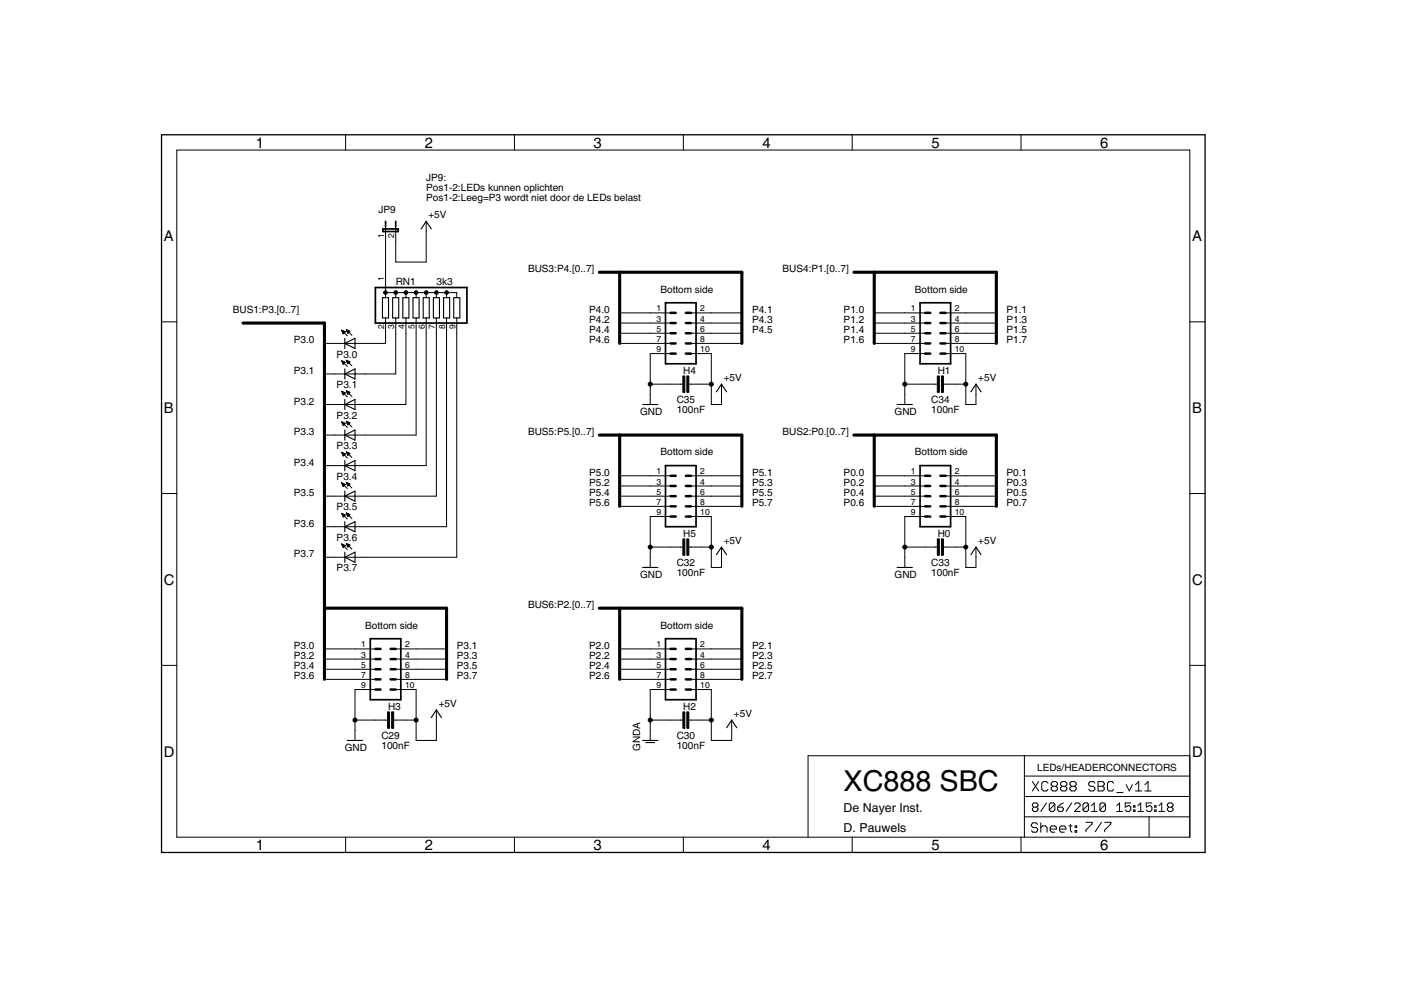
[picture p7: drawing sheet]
<svg xmlns="http://www.w3.org/2000/svg" width="297mm" height="210mm" viewBox="0 0 297 210" stroke-linecap="round" stroke-linejoin="round" font-family="sans-serif">
<g fill="#000" stroke="#000" stroke-width=".21">
<path d="M37.5 31.8v145.7zM73.3 28.6v3.2zM109.1 28.6v3.2zM144.9 28.6v3.2zM180.7 28.6v3.2zM216.5 28.6v3.2zM37.5 31.8h214.8zM81.7 57.7v2.2zM81.7 49.1v2.1zM81.7 48v1.1zM81.7 51.2v6.5zM83.9 49.1v2.1z"/>
<path d="M83.9 48v1.1zM83.9 51.2v4.4zM90.4 46.9v2.2zM90.4 49.1v6.5zM83.9 55.6h6.5zM34.2 68.2h3.3zM68.8 72.8h2.2zM68.8 79.3h2.2zM71 72.8h2.1zM71 79.3h2.1zM72.5 70l.7 .3zM72.5 76.5l.7 .3z"/>
<path d="M72.5 70.1h.2zM72.5 76.6h.1zM72.5 70.2h.4zM72.5 76.7h.4zM72.6 70.3h.6zM72.6 76.8h.5zM72.6 70.4h.5zM72.6 76.9h.6zM72.7 70.5h.3zM72.7 77h.4zM72.7 70.6h.2zM72.7 77.1h.3z"/>
<path d="M72.5 70l.3 .8zM72.5 76.5l.3 .7zM73.2 70.3l-.4 .5zM72.8 77.2l.4-.4zM73.4 69.9l.8 .3zM73.4 76.4l.8 .3zM73.5 70h.2zM73.5 76.5h.1zM73.5 70.1h.4zM73.5 76.6h.4zM73.6 70.2h.5zM73.6 76.7h.5z"/>
<path d="M73.6 70.3h.5zM73.6 76.8h.5zM72.5 70l1.1 1.2zM73.6 70.4h.4zM72.5 76.5l1.1 1.2zM73.6 76.9h.4zM73.7 70.5h.2zM73.7 77h.2zM73.4 69.9l.3 .8zM73.4 76.4l.3 .7zM73.7 70.7l.5-.5zM73.7 77.1l.5-.4z"/>
<path d="M73.4 69.9l1.2 1.2zM73.4 76.4l1.2 1.2zM73.1 72.8h2.2zM73.1 79.3h2.2zM75.3 72.8h2.1zM75.3 79.3h2.1zM77.4 72.8h4.3zM77.4 79.3h6.5zM81.7 68.5v2.2zM81.7 67.4v1.1zM81.7 62v1.1zM81.7 62h2.2z"/>
<path d="M81.7 59.9v2.1zM81.7 70.7v2.1zM83.9 68.5v2.2zM83.9 62v1.1zM83.9 62h2.2zM83.9 67.4v1.1zM83.9 70.7v8.6zM86.1 68.5v2.2zM86.1 62v1.1zM86.1 62h2.1zM86.1 67.4v1.1zM88.2 68.5v2.2z"/>
<path d="M88.2 62v1.1zM88.2 62h2.2zM88.2 67.4v1.1zM90.4 68.5v2.2zM90.4 62v1.1zM90.4 67.4v1.1zM90.4 62h2.1zM92.5 68.5v2.2zM92.5 67.4v1.1zM92.5 62v1.1zM92.5 62h2.2zM92.5 70.7v34.5z"/>
<path d="M94.7 68.5v2.2zM94.7 62v1.1zM94.7 62h2.1zM94.7 67.4v1.1zM96.8 68.5v2.2zM96.8 62v1.1zM96.8 67.4v1.1zM96.8 70.7v47.5zM131.4 66.3h6.5zM131.4 68.5h6.5zM131.4 70.7h6.5zM131.4 72.8h6.5z"/>
<path d="M137.9 66.3h4.3zM137.9 68.5h4.3zM137.9 70.7h4.3zM137.9 72.8h4.3zM137.9 75h4.3zM137.9 75v6.4zM146.5 66.3h4.3zM146.5 68.5h4.3zM146.5 70.7h4.3zM146.5 72.8h4.3zM146.5 75h4.3zM150.8 75v6.4z"/>
<path d="M150.8 66.3h6.5zM150.8 68.5h6.5zM150.8 70.7h6.5zM150.8 72.8h6.5zM185.4 66.3h6.4zM185.4 68.5h6.4zM185.4 70.7h6.4zM185.4 72.8h6.4zM191.8 66.3h4.4zM191.8 68.5h4.4zM191.8 70.7h4.4zM191.8 72.8h4.4z"/>
<path d="M191.8 75h4.4zM191.8 75v6.4zM200.5 66.3h4.3zM200.5 68.5h4.3zM200.5 70.7h4.3zM200.5 72.8h4.3zM200.5 75h4.3zM204.8 75v6.4zM204.8 66.3h6.4zM204.8 68.5h6.4zM204.8 70.7h6.4zM204.8 72.8h6.4z"/>
<path d="M252.3 68.2h3.2zM68.8 85.8h2.2zM68.8 92.2h2.2zM68.8 98.7h2.2zM71 85.8h2.1zM71 92.2h2.1zM71 98.7h2.1zM72.5 83l.7 .3zM72.5 89.5l.7 .3zM72.5 95.9l.7 .3zM72.5 83h.1zM72.5 83.1h.3z"/>
<path d="M72.5 89.6h.3zM72.5 96h.2zM72.6 83.2h.5zM72.6 89.7h.4zM72.6 96.1h.4zM72.6 83.3h.6zM72.6 89.8h.6zM72.6 96.2h.6zM72.6 83.4h.5zM72.6 89.9h.5zM72.6 96.3h.5zM72.7 96.4h.3z"/>
<path d="M72.7 83.5h.3zM72.7 90h.3zM72.7 96.5h.2zM72.7 83.6h.2zM72.7 90.1h.2zM72.5 83l.3 .7zM72.5 89.5l.3 .7zM72.5 95.9l.3 .8zM72.8 83.7l.4-.4zM72.8 90.2l.4-.4zM72.8 96.7l.4-.5zM73.4 82.9l.8 .3z"/>
<path d="M73.4 89.3l.8 .4zM73.4 95.8l.8 .3zM73.4 82.9h.2zM73.5 83h.3zM73.5 89.5h.3zM73.5 95.9h.2zM73.5 83.1h.6zM73.5 89.6h.5zM73.5 96h.5zM73.6 83.2h.5zM73.6 89.7h.5zM73.6 96.1h.6z"/>
<path d="M73.6 83.3h.4zM73.6 89.8h.5zM73.6 96.2h.5zM72.5 83l1.1 1.2zM72.5 89.5l1.1 1.1zM72.5 95.9l1.1 1.2zM73.7 83.4h.2zM73.7 89.9h.3zM73.7 96.3h.3zM73.7 83.5h.2zM73.7 90h.2zM73.7 96.4h.2z"/>
<path d="M73.4 82.9l.3 .7zM73.4 89.3l.3 .8zM73.4 95.8l.3 .8zM73.7 83.6l.5-.4zM73.7 90.1l.5-.4zM73.7 96.6l.5-.5zM73.4 82.9l1.2 1.2zM73.4 89.3l1.2 1.2zM73.4 95.8l1.2 1.2zM73.1 85.8h2.2zM73.1 92.2h2.2zM73.1 98.7h2.2z"/>
<path d="M75.3 85.8h2.1zM75.3 92.2h2.1zM75.3 98.7h2.1zM77.4 85.8h8.7zM77.4 92.2h10.8zM77.4 98.7h13zM86.1 70.7v15.1zM88.2 70.7v21.5zM90.4 70.7v28zM137.9 83.6v2.2zM137.9 81.4v2.2zM142.2 81.4h2.1z"/>
<path d="M137.9 81.4h4.3zM144.3 81.4h.5zM146.1 81.4h.4zM146.5 81.4h2.2zM148.7 81.4h2.1zM150.8 81.4v4.4zM150.8 85.8h2.2zM153 81.4v2.2zM153 83.6v2.2zM191.8 83.6v2.2zM191.8 81.4v2.2zM191.8 81.4h4.4z"/>
<path d="M196.2 81.4h2.1zM198.3 81.4h.4zM200 81.4h.5zM200.5 81.4h2.1zM202.6 81.4h2.2zM204.8 81.4v4.4zM204.8 85.8h2.1zM206.9 81.4v2.2zM206.9 83.6v2.2zM34.2 104.6h3.3zM68.8 105.2h2.2zM68.8 111.7h2.2z"/>
<path d="M68.8 118.2h2.2zM71 105.2h2.1zM71 111.7h2.1zM71 118.2h2.1zM72.5 102.4l.7 .3zM72.5 108.9l.7 .3zM72.5 115.3l.7 .4zM72.5 115.4h.1zM72.5 102.5h.2zM72.5 108.9h.1zM72.5 115.5h.3zM72.5 102.6h.4z"/>
<path d="M72.5 109.1h.4zM72.6 115.6h.5zM72.6 102.7h.6zM72.6 109.2h.5zM72.6 115.7h.6zM72.6 102.8h.5zM72.6 109.2h.6zM72.6 115.8h.5zM72.7 102.9h.3zM72.7 109.3h.4zM72.7 115.9h.3zM72.7 103h.2z"/>
<path d="M72.7 109.4h.3zM72.7 116h.2zM72.5 102.4l.3 .7zM72.5 108.9l.3 .7zM72.5 115.3l.3 .8zM72.8 103.1l.4-.4zM72.8 109.6l.4-.4zM72.8 116.1l.4-.4zM73.4 102.3l.8 .3zM73.4 108.8l.8 .3zM73.4 115.2l.8 .3zM73.4 115.3h.2z"/>
<path d="M73.5 102.4h.2zM73.5 108.9h.1zM73.5 115.4h.3zM73.5 102.5h.4zM73.5 108.9h.4zM73.5 115.5h.6zM73.6 102.6h.5zM73.6 109.1h.5zM73.6 115.6h.5zM73.6 102.7h.5zM73.6 109.2h.5zM73.6 115.7h.4z"/>
<path d="M72.5 102.4l1.1 1.2zM73.6 102.8h.4zM72.5 108.9l1.1 1.1zM73.6 109.2h.4zM72.5 115.3l1.1 1.2zM73.7 115.8h.2zM73.7 102.9h.2zM73.7 109.3h.2zM73.7 115.9h.2zM73.4 102.3l.3 .7zM73.4 108.8l.3 .7zM73.4 115.2l.3 .8z"/>
<path d="M73.7 103l.5-.4zM73.7 109.5l.5-.4zM74.2 115.5l-.5 .5zM73.4 102.3l1.2 1.2zM73.4 108.8l1.2 1.1zM73.4 115.2l1.2 1.2zM73.1 105.2h2.2zM73.1 111.7h2.2zM73.1 118.2h2.2zM75.3 105.2h2.1zM75.3 111.7h2.1zM75.3 118.2h2.1z"/>
<path d="M77.4 105.2h15.1zM77.4 111.7h17.3zM94.7 70.7v41zM77.4 118.2h19.4zM131.4 100.9h6.5zM131.4 103h6.5zM131.4 105.2h6.5zM131.4 107.4h6.5zM137.9 100.9h4.3zM137.9 103h4.3zM137.9 105.2h4.3zM137.9 107.4h4.3z"/>
<path d="M137.9 109.5h4.3zM137.9 118.2v2.1zM137.9 109.5v6.5zM137.9 116v2.2zM137.9 116h4.3zM142.2 116h2.1zM144.3 116h.5zM146.1 116h.4zM146.5 116h2.2zM148.7 116h2.1zM146.5 100.9h4.3zM146.5 103h4.3z"/>
<path d="M146.5 105.2h4.3zM146.5 107.4h4.3zM146.5 109.5h4.3zM150.8 109.5v6.5zM150.8 116v4.3zM153 116v2.2zM150.8 100.9h6.5zM150.8 103h6.5zM150.8 105.2h6.5zM150.8 107.4h6.5zM185.4 100.9h6.4zM185.4 103h6.4z"/>
<path d="M185.4 105.2h6.4zM185.4 107.4h6.4zM191.8 100.9h4.4zM191.8 103h4.4zM191.8 105.2h4.4zM191.8 107.4h4.4zM191.8 109.5h4.4zM191.8 118.2v2.1zM191.8 109.5v6.5zM191.8 116v2.2zM191.8 116h4.4zM196.2 116h2.1z"/>
<path d="M198.3 116h.4zM200 116h.5zM200.5 116h2.1zM202.6 116h2.2zM200.5 100.9h4.3zM200.5 103h4.3zM200.5 105.2h4.3zM200.5 107.4h4.3zM200.5 109.5h4.3zM204.8 109.5v6.5zM204.8 116v4.3zM206.9 116v2.2z"/>
<path d="M204.8 100.9h6.4zM204.8 103h6.4zM204.8 105.2h6.4zM204.8 107.4h6.4zM252.3 104.6h3.2zM68.8 137.6h6.5zM68.8 139.7h6.5zM75.3 137.6h4.3zM75.3 139.7h4.3zM83.9 137.6h4.3zM83.9 139.7h4.3zM88.2 137.6h6.5z"/>
<path d="M88.2 139.7h6.5zM131.4 137.6h6.5zM131.4 139.7h6.5zM137.9 137.6h4.3zM137.9 139.7h4.3zM146.5 137.6h4.3zM146.5 139.7h4.3zM150.8 120.3h2.2zM153 118.2v2.1zM150.8 137.6h6.5zM150.8 139.7h6.5zM204.8 120.3h2.1z"/>
<path d="M206.9 118.2v2.1zM34.2 141.1h3.3zM68.8 141.9h6.5zM68.8 144h6.5zM75.3 141.9h4.3zM75.3 144h4.3zM75.3 146.2h4.3zM75.3 154.8v2.2zM75.3 146.2v6.5zM75.3 152.7v2.1zM79.6 152.7h2.1zM75.3 152.7h4.3z"/>
<path d="M81.7 152.7h.5zM83.5 152.7h.4zM83.9 152.7h2.2zM86.1 152.7h2.1zM83.9 141.9h4.3zM83.9 144h4.3zM83.9 146.2h4.3zM88.2 146.2v6.5zM88.2 152.7v4.3zM88.2 157h4.3zM92.5 150.5v2.2zM92.5 152.7v4.3z"/>
<path d="M88.2 141.9h6.5zM88.2 144h6.5zM131.4 141.9h6.5zM131.4 144h6.5zM137.9 141.9h4.3zM137.9 144h4.3zM137.9 146.2h4.3zM137.9 154.8v2.2zM137.9 146.2v6.5zM137.9 152.7v2.1zM142.2 152.7h2.1zM137.9 152.7h4.3z"/>
<path d="M144.3 152.7h.5zM146.1 152.7h.4zM146.5 152.7h2.2zM148.7 152.7h2.1zM146.5 141.9h4.3zM146.5 144h4.3zM146.5 146.2h4.3zM150.8 146.2v6.5zM150.8 152.7v4.3zM150.8 157h4.3zM155.1 152.7v2.1zM155.1 154.8v2.2z"/>
<path d="M150.8 141.9h6.5zM150.8 144h6.5zM252.3 141.1h3.2zM37.5 177.5h214.8zM171.3 160.2v17.3zM171.3 160.2h45.9zM217.2 160.2h35.1zM217.2 173.2v4.3zM217.2 168.9v4.3zM217.2 168.9h35.1zM217.2 164.5v4.4zM217.2 164.5h35.1z"/>
<path d="M217.2 160.2v4.3zM218.7 174.8v.3zM218.7 175.1l.3 .4zM218.9 165.7l1.3 2zM218.9 170.5l.3-.3zM218.9 171.4v.3zM218.9 171.4l.3-.3zM218.9 170.5v.3zM219 174.5l-.3 .3zM219 175.5h.7zM218.7 176.1l.3 .3zM219.2 170.2h.6z"/>
<path d="M218.9 171.7l.3 .3zM218.9 170.8l.3 .3zM219.2 171.1h.6zM219 174.5h.7zM219.7 175.5l.3 .3zM219 176.4h.7zM219.8 170.2l.3 .3zM219.8 171.1l.3 .3zM219.2 172h.6zM219.7 174.5l.3 .3zM220 175.8v.3zM219.7 176.4l.3-.3z"/>
<path d="M220.1 170.5v.3zM220.1 170.8l-.3 .3zM220.1 171.4v.3zM220.1 171.7l-.3 .3zM220.2 165.7l-1.3 2zM221.9 170.2l-1.2 1.8zM220.7 174.5v1.9zM220.7 175.5l.3-.4zM220.9 166.1v1.3zM220.9 167.4l.3 .3zM221 175.1h.7zM221.2 165.7l-.3 .4z"/>
<path d="M221.2 167.7h.7zM221.7 175.1l.3 .4zM221.2 165.7h.7zM221.9 167.7l.3-.3zM222 175.5v.9zM221.9 165.7l.3 .4zM222.5 170.5v1.2zM222.5 170.5l.3-.3zM222.5 171.7l1.1-1.2zM222.7 175.5v.6zM222.7 175.5l.3-.4zM222.8 170.2h.6z"/>
<path d="M222.5 171.7l.3 .3zM222.9 166.1l.3-.4zM222.9 167v.4zM222.9 167l.3-.3zM222.9 166.1v.3zM222.7 176.1l.3 .3zM223 175.1h.6zM223.2 165.7h.7zM222.9 167.4l.3 .3zM222.9 166.4l.3 .3zM223.2 166.7h.7zM223.4 170.2l.2 .3z"/>
<path d="M222.8 172h.6zM223.6 170.5v1.2zM223.6 171.7l-.2 .3zM223 176.4h.6zM223.6 175.1l.4 .4zM223.9 165.7l.3 .4zM223.9 166.7l.3 .3zM223.2 167.7h.7zM224 175.5v.3zM222.7 175.8h1.3zM224.2 166.1v.3zM224.2 166.4l-.3 .3z"/>
<path d="M224.2 167v.4zM224.2 167.4l-.3 .3zM224.2 171.1v.6zM224.2 171.7l.4 .3zM224.6 172h.5zM224.6 175.5v.6zM224.6 175.5l.4-.4zM224.9 166.1l.3-.4zM224.9 167v.4zM224.9 167l.3-.3zM224.9 166.1v.3zM224.2 171.1l.7-.6z"/>
<path d="M224.6 176.1l.4 .3zM225 175.1h.6zM225.4 171.7l-.3 .3zM224.2 171.1h.9zM225.2 165.7h.6zM224.9 167.4l.3 .3zM224.9 166.4l.3 .3zM225.2 166.7h.6zM224.9 170.5l.5-.3zM225.4 171.4v.3zM225.1 171.1l.3 .3zM225 176.4h.6z"/>
<path d="M225.6 175.1l.4 .4zM225.8 165.7l.4 .4zM225.8 166.7l.4 .3zM225.2 167.7h.6zM226 175.5v.3zM224.6 175.8h1.4zM227.2 170.2l-1.2 1.8zM226.2 166.1v.3zM226.2 166.4l-.4 .3zM226.2 167v.4zM226.2 167.4l-.4 .3zM226.6 175.1h.7z"/>
<path d="M226.8 166.1l.4-.4zM226.8 167v.4zM226.8 167l.4-.3zM226.8 166.1v.3zM226.9 174.8v1.3zM226.9 176.1l.4 .3zM227.2 165.7h.6zM226.8 167.4l.4 .3zM226.8 166.4l.4 .3zM227.2 166.7h.6zM227.8 172l1.2-1.2zM227.8 165.7l.4 .4z"/>
<path d="M227.8 166.7l.4 .3zM227.2 167.7h.6zM227.9 175.1h.4zM227.9 175.1v.4zM227.9 176.1h.4zM227.9 176.1v.3zM227.8 170.5l.3-.3zM228.2 166.1v.3zM228.2 166.4l-.4 .3zM228.2 167v.4zM228.2 167.4l-.4 .3zM228.3 175.1v.4z"/>
<path d="M227.9 175.5h.4zM228.3 176.1v.3zM227.9 176.4h.4zM228.1 170.2h.6zM227.8 172h1.2zM229 170.5v.3zM228.7 170.2l.3 .3zM229.6 170.5v1.2zM229.6 170.5l.3-.3zM229.6 171.7l1.2-1.2zM229.9 170.2h.6zM229.6 171.7l.3 .3z"/>
<path d="M230.2 174.3h1.3zM230.2 176v.3zM230.5 170.2l.3 .3zM229.9 172h.6zM230.8 170.5v1.2zM230.8 171.7l-.3 .3zM230.8 166.1v.3zM230.8 166.4l.3 .3zM231.1 165.7l-.3 .4zM231.1 166.7h.7zM230.8 167.4l.3 .3zM231.4 170.8l.6-.6z"/>
<path d="M231.4 172h1.2zM231.5 174.3v.4zM231.5 174.7l-1.3 1.3zM231.1 165.7h.7zM231.8 166.7l.3 .3zM231.1 167.7h.7zM232 170.2v1.8zM231.8 165.7l.3 .4zM232.1 167v.4zM232.1 167.4l-.3 .3zM233.5 174.3l-1.3 2zM232.8 165.7v2z"/>
<path d="M232.8 165.7h1zM232.8 166.7h1zM233.2 170.5v1.2zM233.5 170.2l-.3 .3zM233.2 171.7l1.2-1.2zM233.5 170.2h.6zM233.2 171.7l.3 .3zM233.8 165.7l.3 .4zM233.8 166.7l.3 .3zM232.8 167.7h1zM234.1 170.2l.3 .3zM233.5 172h.6z"/>
<path d="M234.1 166.1v.3zM234.1 166.4l-.3 .3zM234.1 167v.4zM234.1 167.4l-.3 .3zM234.2 174.3h1.3zM234.2 176v.3zM234.4 170.5v1.2zM234.4 171.7l-.3 .3zM234.8 166.1v1.3zM234.8 167.4l.3 .3zM235.1 165.7l-.3 .4zM235.1 167.7h.7z"/>
<path d="M235.5 174.3v.4zM235.5 174.7l-1.3 1.3zM235.1 165.7h.7zM236.1 167.4l-.3 .3zM235.8 165.7l.3 .4zM236.8 170.8l.6-.6zM236.8 172h1.2zM236.8 168h1.3zM237.4 170.2v1.8zM238.6 170.2v.9zM238.6 171.1l.6-.3zM238.8 166.4l.6 1.3z"/>
<path d="M238.6 171.7l.3 .3zM239.2 170.8h.3zM240.1 166.4l-.7 1.3zM239.5 170.8l.3 .3zM238.9 172h.6zM238.6 170.2h1.2zM239.8 171.1v.6zM239.8 171.7l-.3 .3zM240.3 170.8h.3zM240.3 170.8v.3zM240.3 171.7h.3zM240.3 171.7v.3z"/>
<path d="M240.6 170.8v.3zM240.3 171.1h.3zM240.6 171.7v.3zM240.3 172h.3zM240.7 166.4l.7-.7zM240.7 167.7h1.4zM241.2 170.8l.7-.6zM241.2 172h1.2zM241.4 165.7v2zM241.9 170.2v1.8zM242.7 166.4l.7-.7zM242.7 167.7h1.4z"/>
<path d="M243 170.2v.9zM243 171.1l.6-.3zM243 171.7l.3 .3zM243.4 165.7v2zM243.6 173.2v4.3zM243.6 173.2h8.7zM217.2 173.2h26.4zM243.6 170.8h.3zM243.9 170.8l.3 .3zM243.3 172h.6zM243 170.2h1.2zM244.2 171.1v.6z"/>
<path d="M244.2 171.7l-.3 .3zM244.8 170.8h.3zM244.8 170.8v.3zM244.8 171.7h.3zM244.8 171.7v.3zM245.1 170.8v.3zM244.8 171.1h.3zM245.1 171.7v.3zM244.8 172h.3zM245.7 170.8l.6-.6zM245.7 172h1.2zM246.3 170.2v1.8z"/>
<path d="M247.5 170.5l.3-.3zM247.5 171.4v.3zM247.5 171.4l.3-.3zM247.5 170.5v.3zM247.8 170.2h.6zM247.5 171.7l.3 .3zM247.5 170.8l.3 .3zM247.8 171.1h.6zM248.4 170.2l.3 .3zM248.4 171.1l.3 .3zM247.8 172h.6zM248.7 170.5v.3z"/>
<path d="M248.4 171.1l.3-.3zM248.7 171.4v.3zM248.7 171.7l-.3 .3zM252.3 173.2v4.3zM252.3 168.9v4.3zM252.3 164.5v4.4zM252.3 160.2v4.3zM252.3 31.8v145.7zM73.3 177.5v3.2zM109.1 177.5v3.2zM144.9 177.5v3.2zM180.7 177.5v3.2z"/>
<path d="M216.5 177.5v3.2z"/>
<path d="M81.4 61.8l.4-.2 .2 .1v.6a.4 .4 0 0 1-.4 .1 .4 .4 0 0 1-.3-.4h.5h-.5z" fill-rule="evenodd"/>
<path d="M83.6 61.8l.3-.2 .3 .1v.6a.4 .4 0 0 1-.5 .1 .4 .4 0 0 1-.2-.4h.4h-.4z" fill-rule="evenodd"/>
<path d="M85.7 61.8l.4-.2 .2 .1v.6a.4 .4 0 0 1-.4 .1 .4 .4 0 0 1-.2-.4l.4 .1-.4-.1z" fill-rule="evenodd"/>
<path d="M87.9 61.8l.4-.2 .2 .1v.6a.4 .4 0 0 1-.4 .1 .4 .4 0 0 1-.3-.4l.4 .1-.4-.1z" fill-rule="evenodd"/>
<path d="M90 61.8l.4-.2 .2 .1v.6a.4 .4 0 0 1-.4 .1 .4 .4 0 0 1-.2-.4l.4 .1-.4-.1z" fill-rule="evenodd"/>
<path d="M92.2 61.8l.4-.2 .2 .1v.6a.4 .4 0 0 1-.4 .1 .4 .4 0 0 1-.3-.4l.5 .1-.5-.1z" fill-rule="evenodd"/>
<path d="M94.4 61.8l.1-.1a.38 .38 0 0 1 .5 .1 .38 .38 0 0 1-.1 .5 .38 .38 0 0 1-.4 .1 .38 .38 0 0 1-.2-.4l.4 .1-.4-.1z" fill-rule="evenodd"/>
<circle cx="137.9" cy="81.4" r=".42"/>
<circle cx="150.8" cy="81.4" r=".42"/>
<circle cx="191.8" cy="81.4" r=".42"/>
<circle cx="204.8" cy="81.4" r=".42"/>
<circle cx="137.9" cy="116" r=".42"/>
<circle cx="150.8" cy="116" r=".42"/>
<circle cx="191.8" cy="116" r=".42"/>
<circle cx="204.8" cy="116" r=".42"/>
<circle cx="75.3" cy="152.7" r=".42"/>
<circle cx="88.2" cy="152.7" r=".42"/>
<circle cx="137.9" cy="152.7" r=".42"/>
<circle cx="150.8" cy="152.7" r=".42"/>
</g>
<path d="M34.2 28.6v152.1zM34.2 28.6h221.3zM34.2 180.7h221.3zM255.5 28.6v152.1z" fill="#000" stroke="#000" stroke-width=".28"/>
<g fill="#000" stroke="#000" stroke-width=".23">
<path d="M90.4 46.9l-1.1 1.6zM90.4 46.9l1 1.6zM73.1 72.8l2.2-1.1zM73.1 72.8v1.1zM73.1 71.7v1.1zM73.1 79.3l2.2-1.1zM73.1 78.2v1.1zM73.1 72.8l2.2 1.1zM75.3 72.8v1.1zM75.3 71.7v1.1zM75.3 78.2v1.1zM81.1 63.1v4.3z"/>
<path d="M81.1 67.4h.6zM81.7 67.4h.7zM81.1 63.1h.6zM82.4 63.1v4.3zM81.7 63.1h.7zM83.2 67.4h.7zM83.2 63.1v4.3zM83.9 67.4h.6zM83.2 63.1h.7zM83.9 63.1h.6zM84.5 63.1v4.3zM85.4 63.1v4.3z"/>
<path d="M85.4 67.4h.7zM85.4 63.1h.7zM86.1 67.4h.6zM86.7 63.1v4.3zM86.1 63.1h.6zM87.6 63.1v4.3zM87.6 67.4h.6zM87.6 63.1h.6zM88.2 67.4h.7zM88.9 63.1v4.3zM88.2 63.1h.7zM89.7 63.1v4.3z"/>
<path d="M89.7 67.4h.7zM89.7 63.1h.7zM90.4 67.4h.6zM91 63.1v4.3zM90.4 63.1h.6zM91.9 63.1v4.3zM91.9 67.4h.6zM92.5 67.4h.7zM91.9 63.1h.6zM93.2 63.1v4.3zM92.5 63.1h.7zM94 67.4h.7z"/>
<path d="M94 63.1v4.3zM94.7 67.4h.6zM94 63.1h.7zM94.7 63.1h.6zM95.3 63.1v4.3zM96.2 63.1v4.3zM96.2 67.4h.6zM96.2 63.1h.6zM96.8 67.4h.7zM97.5 63.1v4.3zM96.8 63.1h.7zM73.1 79.3v1.1z"/>
<path d="M73.1 85.8l2.2-1.1zM73.1 85.8v1zM73.1 84.7v1.1zM73.1 92.2l2.2-1zM73.1 92.2v1.1zM73.1 91.2v1zM73.1 98.7l2.2-1.1zM73.1 98.7v1.1zM73.1 97.6v1.1zM73.1 79.3l2.2 1.1zM75.3 79.3v1.1zM73.1 85.8l2.2 1z"/>
<path d="M75.3 85.8v1zM75.3 84.7v1.1zM73.1 92.2l2.2 1.1zM75.3 92.2v1.1zM75.3 91.2v1zM73.1 98.7l2.2 1.1zM75.3 98.7v1.1zM75.3 97.6v1.1zM136.2 85.8h3.3zM153 81.4l-1.1 1.7zM153 81.4l1.1 1.7zM190.2 85.8h3.2z"/>
<path d="M206.9 81.4l-1.1 1.7zM206.9 81.4l1.1 1.7zM73.1 105.2l2.2-1.1zM73.1 105.2v1.1zM73.1 104.1v1.1zM73.1 111.7l2.2-1.1zM73.1 111.7v1.1zM73.1 110.6v1.1zM73.1 118.2l2.2-1.1zM73.1 118.2v1zM73.1 117.1v1.1zM73.1 105.2l2.2 1.1z"/>
<path d="M75.3 105.2v1.1zM75.3 104.1v1.1zM73.1 111.7l2.2 1.1zM75.3 111.7v1.1zM75.3 110.6v1.1zM73.1 118.2l2.2 1zM75.3 118.2v1zM75.3 117.1v1.1zM153 116l-1.1 1.6zM153 116l1.1 1.6zM206.9 116l-1.1 1.6zM206.9 116l1.1 1.6z"/>
<path d="M136.2 120.3h3.3zM190.2 120.3h3.2zM73.6 157h3.3zM92.5 150.5l-1.1 1.6zM92.5 150.5l1.1 1.6zM136.2 157h3.3zM136.9 157.4h1.9zM155.1 152.7l-1 1.6zM155.1 152.7l1.1 1.6z"/>
</g>
<g fill="#000" stroke="#000" stroke-width=".36">
<path d="M81.2 49.1h3.2zM81.2 48.5v.6zM81.7 46.9v1.1zM83.9 46.9v1.1zM84.4 48.5v.6zM81.2 48.5h3.2zM79.6 61v7.5zM79.6 61h19.4zM79.6 68.5h19.4zM99 61v7.5zM141.1 64.2h6.5zM141.1 64.2v12.9z"/>
<path d="M147.6 64.2v12.9zM141.1 77.1h6.5zM195.1 64.2h6.4zM195.1 64.2v12.9zM201.5 64.2v12.9zM195.1 77.1h6.4zM141.1 98.7h6.5zM141.1 98.7v13zM195.1 98.7h6.4zM195.1 98.7v13zM147.6 98.7v13zM141.1 111.7h6.5z"/>
<path d="M201.5 98.7v13zM195.1 111.7h6.4zM78.5 135.4h6.5zM78.5 135.4v13zM141.1 135.4h6.5zM141.1 135.4v13zM85 135.4v13zM78.5 148.4h6.5zM147.6 135.4v13zM141.1 148.4h6.5z"/>
</g>
<g fill="#000" stroke="#000" stroke-width=".53">
<path d="M142.2 75h1.1zM142.2 72.8h1.1zM142.2 70.7h1.1zM142.2 68.5h1.1zM142.2 66.3h1.1zM145.4 75h1.1zM145.4 72.8h1.1zM145.4 70.7h1.1zM145.4 68.5h1.1zM145.4 66.3h1.1zM196.2 75h1zM196.2 72.8h1z"/>
<path d="M196.2 70.7h1zM196.2 68.5h1zM196.2 66.3h1zM199.4 75h1.1zM199.4 72.8h1.1zM199.4 70.7h1.1zM199.4 68.5h1.1zM199.4 66.3h1.1zM142.2 109.5h1.1zM142.2 107.4h1.1zM142.2 105.2h1.1zM142.2 103h1.1z"/>
<path d="M142.2 100.9h1.1zM145.4 109.5h1.1zM145.4 107.4h1.1zM145.4 105.2h1.1zM145.4 103h1.1zM145.4 100.9h1.1zM196.2 109.5h1zM196.2 107.4h1zM196.2 105.2h1zM196.2 103h1zM196.2 100.9h1zM199.4 109.5h1.1z"/>
<path d="M199.4 107.4h1.1zM199.4 105.2h1.1zM199.4 103h1.1zM199.4 100.9h1.1zM79.6 139.7h1.1zM79.6 137.6h1.1zM82.8 139.7h1.1zM82.8 137.6h1.1zM142.2 139.7h1.1zM142.2 137.6h1.1zM145.4 139.7h1.1zM145.4 137.6h1.1z"/>
<path d="M79.6 146.2h1.1zM79.6 144h1.1zM79.6 141.9h1.1zM82.8 146.2h1.1zM82.8 144h1.1zM82.8 141.9h1.1zM142.2 146.2h1.1zM142.2 144h1.1zM142.2 141.9h1.1zM145.4 146.2h1.1zM145.4 144h1.1zM145.4 141.9h1.1z"/>
</g>
<path d="M144.8 79.7h.4v3.5h-.4zM145.6 79.7h.4v3.5h-.4zM198.7 79.7h.5v3.5h-.5zM199.6 79.7h.4v3.5h-.4zM144.8 114.3h.4v3.4h-.4zM145.6 114.3h.4v3.4h-.4zM198.7 114.3h.5v3.4h-.5zM199.6 114.3h.4v3.4h-.4zM82.2 150.9h.4v3.5h-.4zM83 150.9h.5v3.5h-.5zM144.8 150.9h.4v3.5h-.4zM145.6 150.9h.4v3.5h-.4z" fill="#000" stroke="#000" stroke-width=".21"/>
<g fill="#000" stroke="#000" stroke-width=".66">
<path d="M127.1 57.7h4.3zM131.4 57.7h25.9zM131.4 57.7v15.1zM157.3 57.7v15.1zM181 57.7h4.4zM185.4 57.7h25.8zM185.4 57.7v15.1zM211.2 57.7v15.1zM51.5 68.5h17.3zM127.1 92.2h4.3zM131.4 92.2h25.9zM131.4 92.2v15.2z"/>
<path d="M157.3 92.2v15.2zM181 92.2h4.4zM185.4 92.2h25.8zM185.4 92.2v15.2zM211.2 92.2v15.2zM68.8 68.5v60.4zM68.8 128.9h25.9zM94.7 128.9v15.1zM127.1 128.9h4.3zM131.4 128.9h25.9zM131.4 128.9v15.1zM157.3 128.9v15.1z"/>
<path d="M68.8 128.9v15.1z"/>
</g>
<text font-size="7" x="178.9" y="167.8">XC888 SBC</text>
<g font-size="3.6">
<text x="54.3" y="31.3">1</text>
<text x="90.1" y="31.3">2</text>
<text x="125.9" y="31.3">3</text>
<text x="161.7" y="31.3">4</text>
<text x="197.5" y="31.3">5</text>
<text x="233.3" y="31.3">6</text>
<text x="34.8" y="51.1">A</text>
<text x="252.8" y="51.1">A</text>
<text x="34.8" y="87.6">B</text>
<text x="252.8" y="87.6">B</text>
<text x="34.8" y="124">C</text>
<text x="252.8" y="124">C</text>
<text x="34.8" y="160.4">D</text>
<text x="252.8" y="160.4">D</text>
<text x="54.3" y="180.2">1</text>
<text x="90.1" y="180.2">2</text>
<text x="125.9" y="180.2">3</text>
<text x="161.7" y="180.2">4</text>
<text x="197.5" y="180.2">5</text>
<text x="233.3" y="180.2">6</text>
</g>
<g font-size="3">
<text x="178.9" y="172.1">De Nayer Inst.</text>
<text x="178.9" y="176.4">D. Pauwels</text>
</g>
<g font-size="2.5">
<text x="90.4" y="38.3">JP9:</text>
<text x="90.4" y="40.4">Pos1-2:LEDs kunnen oplichten</text>
<text x="80.2" y="45.2">JP9</text>
<text x="90.4" y="42.6">Pos1-2:Leeg=P3 wordt niet door de LEDs belast</text>
<text x="90.9" y="46.3">+5V</text>
<text x="112" y="57.7">BUS3:P4.[0..7]</text>
<text x="165.9" y="57.7">BUS4:P1.[0..7]</text>
<text x="83.9" y="60.4">RN1</text>
<text x="92.5" y="60.4">3k3</text>
<text x="140" y="62">Bottom side</text>
<text x="194" y="62">Bottom side</text>
<text x="49.4" y="66.3">BUS1:P3.[0..7]</text>
<text x="124.9" y="66.3">P4.0</text>
<text x="124.9" y="68.5">P4.2</text>
<text x="124.9" y="70.7">P4.4</text>
<text x="159.4" y="66.3">P4.1</text>
<text x="159.4" y="68.5">P4.3</text>
<text x="159.4" y="70.7">P4.5</text>
<text x="178.9" y="66.3">P1.0</text>
<text x="178.9" y="68.5">P1.2</text>
<text x="178.9" y="70.7">P1.4</text>
<text x="213.4" y="66.3">P1.1</text>
<text x="213.4" y="68.5">P1.3</text>
<text x="213.4" y="70.7">P1.5</text>
<text x="62.3" y="72.8">P3.0</text>
<text x="71.4" y="75.8">P3.0</text>
<text x="124.9" y="72.8">P4.6</text>
<text x="178.9" y="72.8">P1.6</text>
<text x="213.4" y="72.8">P1.7</text>
<text x="62.3" y="79.3">P3.1</text>
<text x="71.4" y="82.3">P3.1</text>
<text x="144.9" y="79.3">H4</text>
<text x="153.5" y="80.8">+5V</text>
<text x="198.8" y="79.3">H1</text>
<text x="207.4" y="80.8">+5V</text>
<text x="62.3" y="85.8">P3.2</text>
<text x="71.4" y="88.8">P3.2</text>
<text x="135.7" y="87.9">GND</text>
<text x="143.5" y="87.6">100nF</text>
<text x="143.5" y="85.4">C35</text>
<text x="189.7" y="87.9">GND</text>
<text x="197.4" y="87.6">100nF</text>
<text x="197.4" y="85.4">C34</text>
<text x="62.3" y="92.2">P3.3</text>
<text x="71.4" y="95.3">P3.3</text>
<text x="112" y="92.2">BUS5:P5.[0..7]</text>
<text x="165.9" y="92.2">BUS2:P0.[0..7]</text>
<text x="62.3" y="98.7">P3.4</text>
<text x="71.4" y="101.7">P3.4</text>
<text x="124.9" y="100.9">P5.0</text>
<text x="140" y="96.6">Bottom side</text>
<text x="159.4" y="100.9">P5.1</text>
<text x="178.9" y="100.9">P0.0</text>
<text x="194" y="96.6">Bottom side</text>
<text x="213.4" y="100.9">P0.1</text>
<text x="62.3" y="105.2">P3.5</text>
<text x="124.9" y="103">P5.2</text>
<text x="124.9" y="105.2">P5.4</text>
<text x="124.9" y="107.4">P5.6</text>
<text x="159.4" y="103">P5.3</text>
<text x="159.4" y="105.2">P5.5</text>
<text x="159.4" y="107.4">P5.7</text>
<text x="178.9" y="103">P0.2</text>
<text x="178.9" y="105.2">P0.4</text>
<text x="178.9" y="107.4">P0.6</text>
<text x="213.4" y="103">P0.3</text>
<text x="213.4" y="105.2">P0.5</text>
<text x="213.4" y="107.4">P0.7</text>
<text x="62.3" y="111.7">P3.6</text>
<text x="71.4" y="108.2">P3.5</text>
<text x="144.9" y="113.8">H5</text>
<text x="198.8" y="113.8">H0</text>
<text x="62.3" y="118.1">P3.7</text>
<text x="71.4" y="114.7">P3.6</text>
<text x="143.5" y="120">C32</text>
<text x="153.5" y="115.3">+5V</text>
<text x="197.4" y="120">C33</text>
<text x="207.4" y="115.3">+5V</text>
<text x="71.4" y="121.2">P3.7</text>
<text x="135.7" y="122.5">GND</text>
<text x="143.5" y="122.1">100nF</text>
<text x="189.7" y="122.5">GND</text>
<text x="197.4" y="122.1">100nF</text>
<text x="112" y="128.9">BUS6:P2.[0..7]</text>
<text x="62.3" y="137.6">P3.0</text>
<text x="77.4" y="133.3">Bottom side</text>
<text x="96.8" y="137.6">P3.1</text>
<text x="124.9" y="137.6">P2.0</text>
<text x="140" y="133.3">Bottom side</text>
<text x="159.4" y="137.6">P2.1</text>
<text x="62.3" y="139.7">P3.2</text>
<text x="62.3" y="141.9">P3.4</text>
<text x="96.8" y="139.7">P3.3</text>
<text x="96.8" y="141.9">P3.5</text>
<text x="124.9" y="139.7">P2.2</text>
<text x="124.9" y="141.9">P2.4</text>
<text x="159.4" y="139.7">P2.3</text>
<text x="159.4" y="141.9">P2.5</text>
<text x="62.3" y="144">P3.6</text>
<text x="93" y="149.9">+5V</text>
<text x="96.8" y="144">P3.7</text>
<text x="124.9" y="144">P2.6</text>
<text x="159.4" y="144">P2.7</text>
<text x="82.3" y="150.5">H3</text>
<text x="144.9" y="150.5">H2</text>
<text x="155.6" y="152">+5V</text>
<text x="73.1" y="159.2">GND</text>
<text x="80.9" y="158.8">100nF</text>
<text x="80.9" y="156.7">C29</text>
<text x="135.7" y="159.2" transform="rotate(-90 135.7 159.2)">GNDA</text>
<text x="143.5" y="158.8">100nF</text>
<text x="143.5" y="156.7">C30</text>
<text x="219.9" y="163.5">LEDs/HEADERCONNECTORS</text>
</g>
<g font-size="2.1">
<text x="81.4" y="50.4" transform="rotate(-90 81.4 50.4)">1</text>
<text x="83.6" y="50.4" transform="rotate(-90 83.6 50.4)">2</text>
<text x="81.4" y="59.6" transform="rotate(-90 81.4 59.6)">1</text>
<text x="81.4" y="69.8" transform="rotate(-90 81.4 69.8)">2</text>
<text x="83.6" y="69.8" transform="rotate(-90 83.6 69.8)">3</text>
<text x="85.8" y="69.8" transform="rotate(-90 85.8 69.8)">4</text>
<text x="87.9" y="69.8" transform="rotate(-90 87.9 69.8)">5</text>
<text x="90.1" y="69.8" transform="rotate(-90 90.1 69.8)">6</text>
<text x="92.2" y="69.8" transform="rotate(-90 92.2 69.8)">7</text>
<text x="94.4" y="69.8" transform="rotate(-90 94.4 69.8)">8</text>
<text x="96.5" y="69.8" transform="rotate(-90 96.5 69.8)">9</text>
<text x="139.2" y="66">1</text>
<text x="139.2" y="68.2">3</text>
<text x="139.2" y="70.4">5</text>
<text x="148.5" y="66">2</text>
<text x="148.5" y="68.2">4</text>
<text x="148.5" y="70.4">6</text>
<text x="193.1" y="66">1</text>
<text x="193.1" y="68.2">3</text>
<text x="193.1" y="70.4">5</text>
<text x="202.4" y="66">2</text>
<text x="202.4" y="68.2">4</text>
<text x="202.4" y="70.4">6</text>
<text x="139.2" y="72.5">7</text>
<text x="139.2" y="74.7">9</text>
<text x="148.5" y="72.5">8</text>
<text x="148.5" y="74.7">10</text>
<text x="193.1" y="72.5">7</text>
<text x="193.1" y="74.7">9</text>
<text x="202.4" y="72.5">8</text>
<text x="202.4" y="74.7">10</text>
<text x="139.2" y="100.6">1</text>
<text x="148.5" y="100.6">2</text>
<text x="193.1" y="100.6">1</text>
<text x="202.4" y="100.6">2</text>
<text x="139.2" y="102.7">3</text>
<text x="139.2" y="104.9">5</text>
<text x="139.2" y="107.1">7</text>
<text x="148.5" y="102.7">4</text>
<text x="148.5" y="104.9">6</text>
<text x="148.5" y="107.1">8</text>
<text x="193.1" y="102.7">3</text>
<text x="193.1" y="104.9">5</text>
<text x="193.1" y="107.1">7</text>
<text x="202.4" y="102.7">4</text>
<text x="202.4" y="104.9">6</text>
<text x="202.4" y="107.1">8</text>
<text x="139.2" y="109.2">9</text>
<text x="148.5" y="109.2">10</text>
<text x="193.1" y="109.2">9</text>
<text x="202.4" y="109.2">10</text>
<text x="76.6" y="137.3">1</text>
<text x="85.9" y="137.3">2</text>
<text x="139.2" y="137.3">1</text>
<text x="148.5" y="137.3">2</text>
<text x="76.6" y="139.4">3</text>
<text x="76.6" y="141.6">5</text>
<text x="76.6" y="143.7">7</text>
<text x="85.9" y="139.4">4</text>
<text x="85.9" y="141.6">6</text>
<text x="85.9" y="143.7">8</text>
<text x="139.2" y="139.4">3</text>
<text x="139.2" y="141.6">5</text>
<text x="139.2" y="143.7">7</text>
<text x="148.5" y="139.4">4</text>
<text x="148.5" y="141.6">6</text>
<text x="148.5" y="143.7">8</text>
<text x="76.6" y="145.9">9</text>
<text x="85.9" y="145.9">10</text>
<text x="139.2" y="145.9">9</text>
<text x="148.5" y="145.9">10</text>
</g>
</svg>
